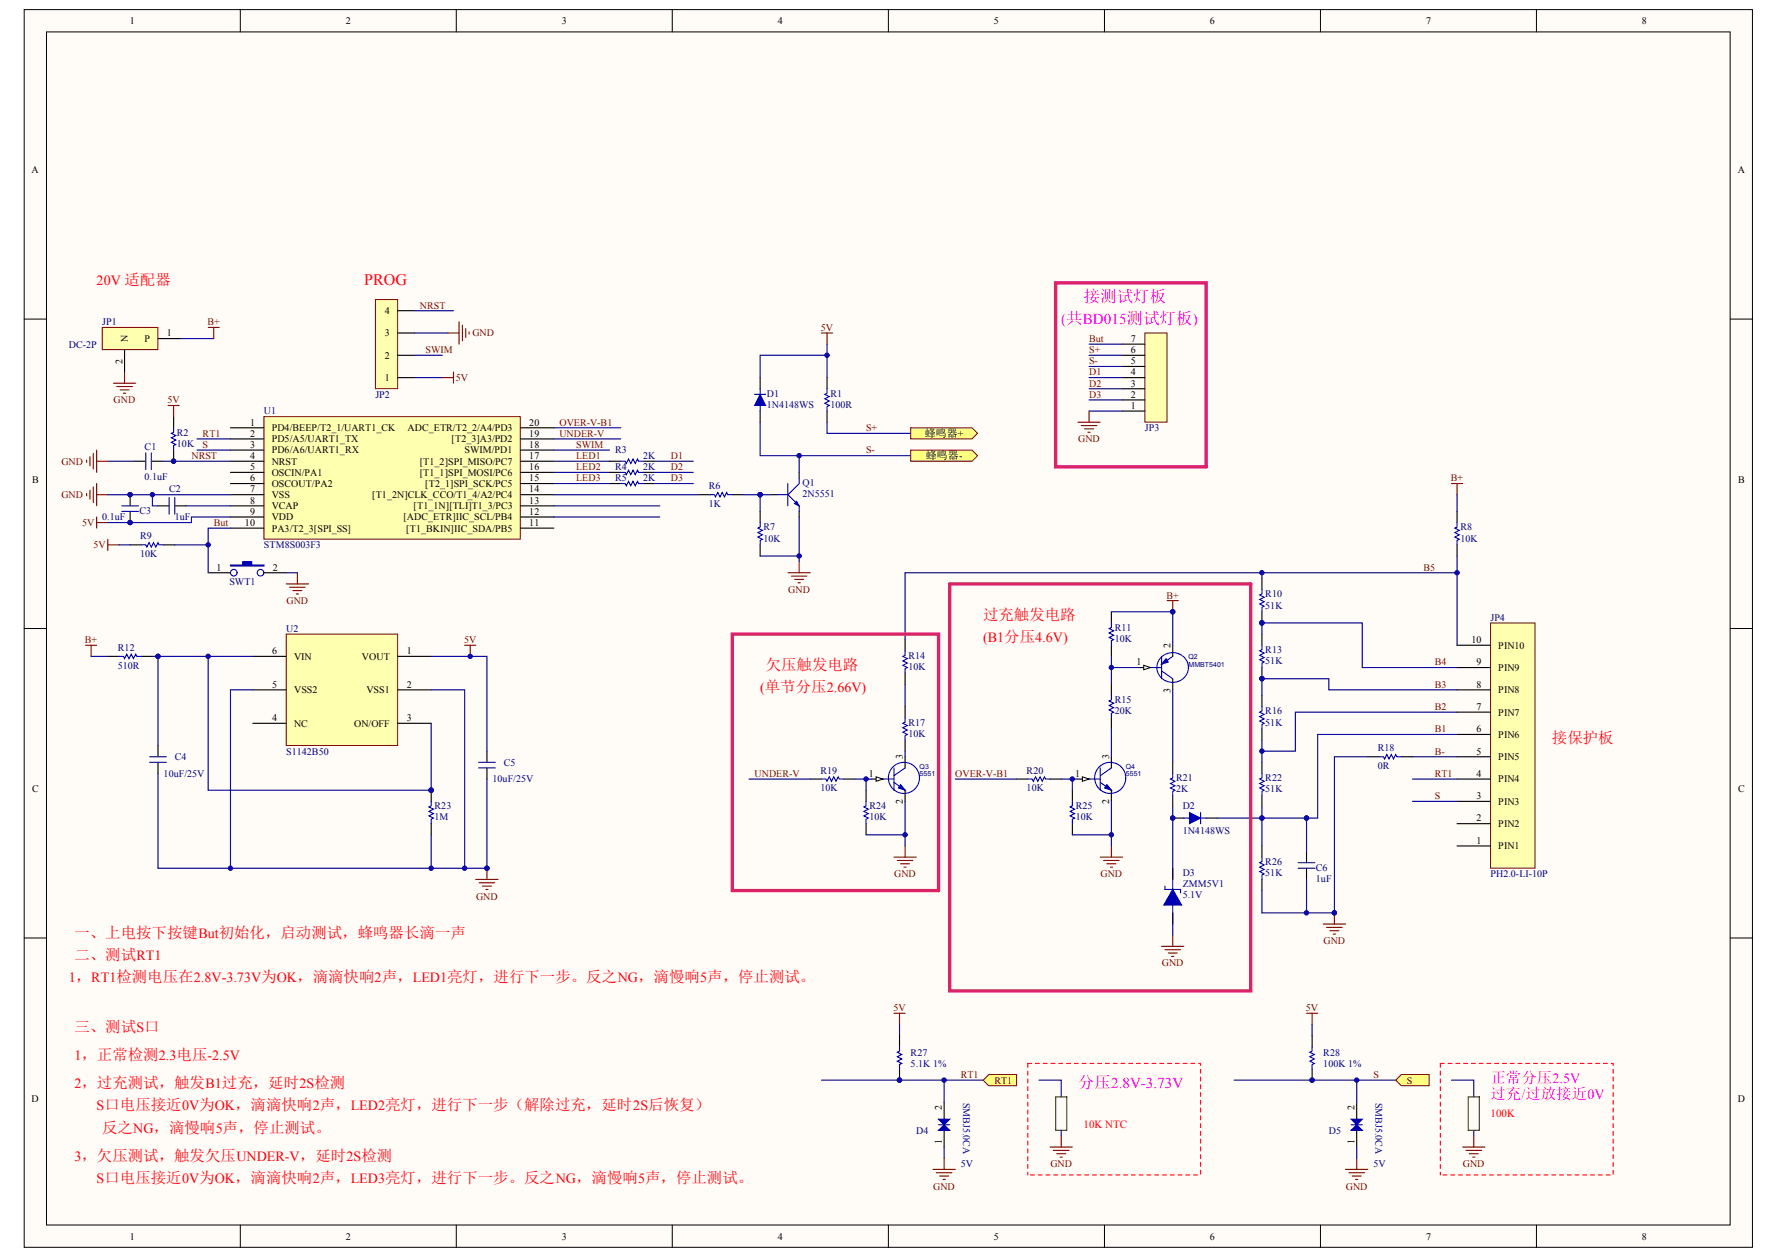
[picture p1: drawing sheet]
<svg xmlns="http://www.w3.org/2000/svg" width="297mm" height="210mm" viewBox="0 0 297 210" stroke-linecap="round" stroke-linejoin="round" font-family="sans-serif">
<g fill="#fffcf8" stroke="#000" stroke-width=".17">
<path d="M4 1.6h288.3v206.4h-288.3z"/>
<path d="M7.8 5.3h280.8v198.9h-280.8z"/>
</g>
<g fill="none" stroke="#000" stroke-width=".17">
<path d="M40.1 1.6v3.7M76.1 1.6v3.7M112.1 1.6v3.7M148.2 1.6v3.7M184.2 1.6v3.7M220.2 1.6v3.7M256.3 1.6v3.7M4 53.2h3.8M288.6 53.2h3.7M4 104.8h3.8M288.6 104.8h3.7M4 156.4h3.8"/>
<path d="M288.6 156.4h3.7M40.1 204.3v3.7M76.1 204.3v3.7M112.1 204.3v3.7M148.2 204.3v3.7M184.2 204.3v3.7M220.2 204.3v3.7M256.3 204.3v3.7"/>
</g>
<path d="M18.9 63.9h3.7M19.5 64.4h2.6M20 65h1.5M20.6 65.6h.4M20.8 62v1.9" fill="none" stroke="#800000" stroke-width=".19"/>
<path d="M30.1 56.4h5.6" fill="none" stroke="#000080" stroke-width=".19"/>
<path d="M44 69.5h42.8v20.4h-42.8z" fill="#ffffb0" stroke="#800000" stroke-width=".17"/>
<g fill="none" stroke="#000" stroke-width=".19">
<path d="M22.4 76.9h1.9M25.2 76.9h1.9M29 69.5v1.8M29 75v1.9M38.4 71.3h5.6M38.4 73.2h5.6M38.4 75h5.6M38.4 76.9h5.6M38.4 78.8h5.6M86.8 71.3h5.6M86.8 73.2h5.6M86.8 75h5.6"/>
<path d="M86.8 76.9h5.6M86.8 78.8h5.6M101.7 76.9h1.8M107.3 76.9h1.8M21.7 82.5v1.8M21.7 85.3v1.8M26.4 84.3h1.8M29.1 84.3h1.9M38.4 80.6h5.6M38.4 82.5h5.6M38.4 84.3h5.6M38.4 86.2h5.6"/>
<path d="M38.4 88.1h5.6M86.8 80.6h5.6M86.8 82.5h5.6M86.8 84.3h5.6M86.8 86.2h5.6M86.8 88.1h5.6"/>
</g>
<path d="M18 76.9h4.4M27.1 76.9h11.3M92.4 76.9h9.3M92.4 75h9.3M92.4 78.8h9.3M109.1 76.9h6.5M18 82.5h20.4M25.4 82.5v1.8h1M31 84.3h7.4M38.4 86.2h-6.5v.9h-13.9" fill="none" stroke="#000080" stroke-width=".19"/>
<g fill="#000080" stroke="#000080" stroke-width=".17">
<circle cx="28.9" cy="76.9" r=".36"/>
<circle cx="25.4" cy="82.5" r=".36"/>
<circle cx="21.7" cy="82.5" r=".36"/>
<circle cx="21.7" cy="87.1" r=".36"/>
</g>
<path d="M29 71.3v.8l-.4 .2 .7 .3-.7 .4 .7 .4-.7 .3 .7 .4-.3 .2v.7M103.5 76.9h.8l.2 .4 .3-.8 .4 .8 .4-.8 .3 .8 .4-.8 .2 .4h.8" fill="none" stroke="#00f" stroke-width=".19"/>
<g fill="none" stroke="#800000" stroke-width=".19">
<path d="M74.7 55.5h1.9M76.6 53.7v3.7M77.1 54.2v2.6M77.7 54.8v1.5M78.2 55.3v.4M14.4 76.7v.4M15 76.2v1.4M15.6 75.6v2.6M16.1 75v3.8M16.1 76.9h1.9M28 67.6h1.9M29 67.6v1.9"/>
<path d="M14.4 82.3v.4M15 81.7v1.5M15.6 81.2v2.6M16.1 80.6v3.7M16.1 86.2v1.9M16.1 82.5h1.9M16.1 87.1h1.9"/>
</g>
<path d="M24.3 75.5v2.8M25.2 75.5v2.8M20.3 84.3h2.8M20.3 85.3h2.8M28.2 82.9v2.8M29.1 82.9v2.8" fill="none" stroke="#11037f" stroke-width=".19"/>
<path d="M62.6 49.9h3.7v14.9h-3.7z" fill="#ffffb0" stroke="#800000" stroke-width=".17"/>
<g fill="none" stroke="#000" stroke-width=".19">
<path d="M66.3 59.2h2.8M66.3 55.5h2.8M66.3 51.8h2.8M66.3 63h2.8M101.7 78.8h1.8M107.3 78.8h1.8M126.8 63v1.8M126.8 68.5v1.9M133.3 78.8v.9M137.9 63v1.8M137.9 68.5v1.9M21.7 90.8h1.9"/>
<path d="M27.3 90.8h1.8M34.7 95.5h3.7M44 95.5h3.7M116.5 82.5h1.9M122.1 82.5h1.9M126.8 85.3v1.8M126.8 90.8v1.9M128.6 82.5h1M133.3 85.3v.9"/>
</g>
<path d="M69.1 51.8h6.5M69.1 55.5h5.6M69.1 59.2h4.7M137.9 59.2h-11.1v3.8M137.9 57.4v5.6M32.9 73.2h5.5M69.1 63h4.7M19.8 90.8h1.9M29.1 90.8h5.6M126.8 92.7h6.5M133.3 86.2v7.4" fill="none" stroke="#000080" stroke-width=".19"/>
<g fill="none" stroke="#800000" stroke-width=".19">
<path d="M34.7 54.6h1.9M35.7 54.6v1.8M137 55.5h1.9M137.9 55.5v1.9M73.8 63h1.8M75.6 62v1.9M18 89.9v1.9M18 90.8h1.8M47.7 97.4h3.8M48.3 97.9h2.6M48.9 98.5h1.4M49.4 99h.4"/>
<path d="M49.6 95.5v1.9M131.4 95.5h3.7M132 96h2.6M132.5 96.6h1.5M133.1 97.2h.4M133.3 93.6v1.9"/>
</g>
<g fill="none" stroke="#00f" stroke-width=".19">
<path d="M103.5 78.8h.8l.2 .3 .3-.7 .4 .7 .4-.7 .3 .7 .4-.7 .2 .4h.8M125.8 65.7h1.9M126.8 64.8v.9M126.8 67.6v.9M133.3 79.7v.9l-1.9 1.9 1.9 1.8v1M137.9 64.8v.8l-.3 .1 .7 .4-.7 .4 .7 .4-.7 .3 .7 .4-.4 .2v.7M23.6 90.8h.7l.2 .4 .4-.7 .3 .7 .4-.7 .4 .7 .4-.7 .1 .3h.8M118.4 82.5h.8l.1 .3 .4-.7 .4 .7 .4-.7 .3 .7 .4-.7 .2 .4h.7M126.8 87.1v.8l-.4 .2 .7 .3-.7 .4 .7 .4-.7 .3 .7 .4-.3 .2v.7M129.6 82.5h1.8M131.4 80.6v3.7"/>
<circle cx="39" cy="95.5" r=".55"/>
<circle cx="43.5" cy="95.5" r=".55"/>
</g>
<g fill="#00f" stroke="#00f" stroke-width=".19">
<path d="M132.5 84l.4-.4 .3 .7z"/>
<path d="M38.4 94.2h2.1v-.6h1.5v.6h2v.2h-5.6z" fill-rule="evenodd"/>
</g>
<path d="M126.8 65.7l.9 1.9h-1.9z" fill="#00f" stroke="#00f" stroke-width=".17"/>
<g fill="#000080" stroke="#000080" stroke-width=".17">
<circle cx="137.9" cy="59.2" r=".36"/>
<circle cx="133.3" cy="92.7" r=".36"/>
<circle cx="34.7" cy="90.8" r=".36"/>
</g>
<path d="M17.1 54.6h9.2v3.7h-9.2z" fill="#ffffb0" stroke="#800000" stroke-width=".17"/>
<path d="M20.8 58.3v3.7M26.4 56.4h3.7" fill="none" stroke="#000" stroke-width=".19"/>
<path d="M126.8 70.4v5.6h25.1M137.9 70.4v1.9h14M126.8 82.5h1.8" fill="none" stroke="#000080" stroke-width=".19"/>
<circle cx="126.8" cy="82.5" r=".36" fill="#000080" stroke="#000080" stroke-width=".17"/>
<path d="M190.9 55.5h3.7v14.9h-3.7z" fill="#ffffb0" stroke="#800000" stroke-width=".17"/>
<path d="M187.2 59.2h3.7M187.2 57.4h3.7M187.2 68.5h3.7M187.2 66.7h3.7M187.2 64.8h3.7M187.2 63h3.7M187.2 61.1h3.7" fill="none" stroke="#000" stroke-width=".19"/>
<path d="M181.6 59.2h5.6M181.6 57.4h5.6M181.6 68.5h5.6M181.6 66.7h5.6M181.6 63h5.6M181.6 61.1h5.6M181.6 64.8h5.6" fill="none" stroke="#000080" stroke-width=".19"/>
<path d="M179.8 70.4h3.7M180.3 71h2.6M180.9 71.5h1.5M181.5 72.1h.3M181.6 68.5v1.9" fill="none" stroke="#800000" stroke-width=".19"/>
<g fill="#ffff80" stroke="#800000" stroke-width=".17">
<path d="M151.9 71.3h10.2l.9 1-.9 .9h-10.2z" fill-rule="evenodd"/>
<path d="M151.9 75h10.2l.9 1-.9 .9h-10.2z" fill-rule="evenodd"/>
</g>
<path d="M32.9 75h5.5M109.1 78.8h6.5M133.3 76v2.8M38.4 88.1h-3.7v7.4M47.7 95.5h1.9M92.4 80.6h9.3M92.4 82.5h24.1M92.4 84.3h17.6M92.4 86.2h17.6M109.1 80.6h6.5M124 82.5h2.8v2.8M210.5 123.4v3.7" fill="none" stroke="#000080" stroke-width=".19"/>
<path d="M101.7 80.6h1.8M107.3 80.6h1.8M210.5 105.7v1.9M210.5 111.3v1.9M210.5 115.9v1.9M210.5 121.5v1.9M210.5 127.1v1.9M210.5 132.7v1.8M210.5 141v1.9M210.5 146.6v1.9" fill="none" stroke="#000" stroke-width=".19"/>
<path d="M103.5 80.6h.8l.2 .4 .3-.8 .4 .8 .4-.8 .3 .8 .4-.8 .2 .4h.8M210.5 107.6v.7l-.4 .2 .7 .4-.7 .3 .7 .4-.7 .4 .7 .4-.3 .2v.7M210.5 117.8v.7l-.4 .2 .7 .4-.7 .4 .7 .3-.7 .4 .7 .4-.3 .2v.7M210.5 129v.7l-.4 .2 .7 .4-.7 .3 .7 .4-.7 .4 .7 .3-.3 .2v.8M210.5 142.9v.7l-.4 .2 .7 .4-.7 .4 .7 .3-.7 .4 .7 .4-.3 .2v.7" fill="none" stroke="#00f" stroke-width=".19"/>
<g fill="#000080" stroke="#000080" stroke-width=".17">
<circle cx="133.3" cy="76" r=".36"/>
<circle cx="126.8" cy="82.5" r=".36"/>
<circle cx="222.5" cy="152.2" r=".36"/>
<circle cx="210.5" cy="113.1" r=".36"/>
</g>
<path d="M176.1 47.2h25.1v30.6h-25.1z" fill="none" stroke="#da2467" stroke-width=".56"/>
<path d="M242.1 80.6h1.8M243 80.6v1.9M220.7 154.1h3.7M221.3 154.6h2.6M221.8 155.2h1.5M222.4 155.7h.3M222.6 152.2v1.9" fill="none" stroke="#800000" stroke-width=".19"/>
<path d="M47.7 105.7h18.6v18.6h-18.6z" fill="#ffffb0" stroke="#800000" stroke-width=".17"/>
<g fill="none" stroke="#000" stroke-width=".19">
<path d="M210.5 96.4v1.9M18 109.4h1.8M23.6 109.4h1.8M42.2 109.4h5.5M42.2 115h5.5M66.3 109.4h5.6M66.3 115h5.6M210.5 102v1.9M26.4 124.3v1.9M26.4 127.1v1.9M42.2 120.6h5.5M66.3 120.6h5.6"/>
<path d="M71.9 131.7v1.9M71.9 137.3v1.9M81.2 125.2v1.9M81.2 128v1.9"/>
</g>
<path d="M14.3 107.6h1.8M15.2 107.6v1.8M77.5 107.6h1.9M78.4 107.6v1.8M79.4 146.6h3.7M79.9 147.2h2.6M80.5 147.7h1.5M81 148.3h.4M81.2 144.8v1.8" fill="none" stroke="#800000" stroke-width=".19"/>
<g fill="#000080" stroke="#000080" stroke-width=".17">
<circle cx="81.2" cy="144.8" r=".36"/>
<circle cx="71.9" cy="131.7" r=".36"/>
<circle cx="71.9" cy="144.8" r=".36"/>
<circle cx="38.4" cy="144.8" r=".36"/>
<circle cx="78.4" cy="109.4" r=".36"/>
<circle cx="210.5" cy="103.8" r=".36"/>
</g>
<path d="M210.5 98.3v.7l-.4 .2 .7 .4-.7 .4 .7 .3-.7 .4 .7 .4-.3 .2v.7M19.8 109.4h.8l.2 .4 .3-.7 .4 .7 .4-.7 .4 .7 .3-.7 .2 .3h.8M71.9 133.6v.7l-.4 .2 .8 .4-.8 .4 .8 .4-.8 .3 .8 .4-.4 .2v.7" fill="none" stroke="#00f" stroke-width=".19"/>
<path d="M42.2 115h-3.8v29.8M71.9 139.2v5.6" fill="none" stroke="#000080" stroke-width=".19"/>
<path d="M25 126.2h2.7M25 127.1h2.7M79.8 127.1h2.8M79.8 128h2.8" fill="none" stroke="#11037f" stroke-width=".19"/>
<path d="M248.6 103.9h7.4v40.8h-7.4z" fill="#ffffb0" stroke="#800000" stroke-width=".17"/>
<g fill="none" stroke="#000" stroke-width=".19">
<path d="M243 118.7h5.6M243 115h5.6M243 111.3h5.6M243 107.6h5.6M228.1 126.2h1.9M233.7 126.2h1.9M243 137.3h5.6M243 133.6h5.6M243 129.9h5.6M243 126.2h5.6M243 122.4h5.6M217.9 142v1.8"/>
<path d="M217.9 144.8v1.8M243 141h5.6"/>
</g>
<path d="M25.4 109.4h1M71.9 115h5.6v29.8M243 118.7h-27v6.5h-5.5M210.5 134.5v6.5M235.6 126.2h7.4M218.8 170.8v1.8M205.8 180.1h27" fill="none" stroke="#000080" stroke-width=".19"/>
<g fill="#000080" stroke="#000080" stroke-width=".17">
<circle cx="210.5" cy="125.2" r=".36"/>
<circle cx="77.5" cy="144.8" r=".36"/>
<circle cx="26.3" cy="109.4" r=".36"/>
</g>
<path d="M216.5 144.8h2.8M216.5 143.8h2.8" fill="none" stroke="#11037f" stroke-width=".19"/>
<path d="M230 126.2h.7l.2 .3 .4-.7 .4 .7 .3-.7 .4 .7 .4-.7 .2 .4h.7" fill="none" stroke="#00f" stroke-width=".19"/>
<path d="M217.9 168.9h1.9M218.8 168.9v1.9M243.9 191.2h3.8M244.5 191.8h2.6M245.1 192.4h1.4M245.6 192.9h.4M245.8 189.4v1.8" fill="none" stroke="#800000" stroke-width=".19"/>
<path d="M240.2 177.3h28.8v18.6h-28.8M240.2 177.3v18.6" fill="none" stroke="#f00" stroke-width=".19" stroke-dasharray=".6 .6"/>
<path d="M232.8 180.1l.9-.9h4.7v1.8h-4.7z" fill-rule="evenodd" fill="#ffff80" stroke="#800000" stroke-width=".17"/>
<path d="M244.9 182.9h1.8v5.6h-1.8z" fill="none" stroke="#008000" stroke-width=".19"/>
<path d="M150 170.8v1.8M137 180.1h27M226.3 180.1v3.7M226.3 191.2v1.9M242.1 180.1h3.7v2.8M245.8 188.5v.9" fill="none" stroke="#000080" stroke-width=".19"/>
<path d="M218.8 172.6v1.9M218.8 178.2v1.9M226.3 183.8v2.8M226.3 188.5v2.7" fill="none" stroke="#000" stroke-width=".19"/>
<g fill="#000080" stroke="#000080" stroke-width=".17">
<circle cx="218.8" cy="180.1" r=".36"/>
<circle cx="226.3" cy="180.1" r=".36"/>
</g>
<path d="M218.8 174.5v.8l-.3 .1 .7 .4-.7 .4 .7 .4-.7 .3 .7 .4-.4 .2v.7M225.3 187.5h1.9" fill="none" stroke="#00f" stroke-width=".19"/>
<g fill="#00f" stroke="#00f" stroke-width=".19">
<path d="M225.3 186.6h1.9l-.9 .9z"/>
<path d="M225.3 188.5l1-1 .9 1z"/>
</g>
<path d="M149.1 168.9h1.9M150 168.9v1.9M175.1 191.2h3.8M175.7 191.8h2.6M176.2 192.4h1.5M176.8 192.9h.4M177 189.4v1.8M224.4 195h3.7M225 195.5h2.6M225.5 196.1h1.5M226.1 196.6h.4M226.3 193.1v1.9" fill="none" stroke="#800000" stroke-width=".19"/>
<path d="M171.4 177.3h28.8v18.6h-28.8M171.4 177.3v18.6" fill="none" stroke="#f00" stroke-width=".19" stroke-dasharray=".6 .6"/>
<path d="M164 180.1l.9-.9h4.7v1.8h-4.7z" fill-rule="evenodd" fill="#ffff80" stroke="#800000" stroke-width=".17"/>
<path d="M176.1 182.9h1.8v5.6h-1.8z" fill="none" stroke="#008000" stroke-width=".19"/>
<path d="M195.6 134.5v10.3M157.5 180.1v3.7M157.5 191.2v1.9M173.3 180.1h3.7v2.8M177 188.5v.9" fill="none" stroke="#000080" stroke-width=".19"/>
<g fill="none" stroke="#000" stroke-width=".19">
<path d="M185.4 114.1v1.8M185.4 119.7v1.8M190 111.3h1.9M195.6 127.1v1.9M195.6 132.7v1.8M195.6 136.4h1.8M201.2 136.4h1.8M195.6 144.8v1.8M195.6 152.2v1.9M150 172.6v1.9M150 178.2v1.9M157.5 183.8v2.8"/>
<path d="M157.5 188.5v2.7"/>
</g>
<g fill="#000080" stroke="#000080" stroke-width=".17">
<circle cx="150" cy="180.1" r=".36"/>
<circle cx="157.5" cy="180.1" r=".36"/>
<circle cx="195.6" cy="136.4" r=".36"/>
</g>
<g fill="none" stroke="#00f" stroke-width=".19">
<path d="M185.4 115.9v.8l-.4 .2 .7 .3-.7 .4 .7 .4-.7 .4 .7 .3-.3 .2v.8M191.9 111.3h1.8M193.7 109.4v3.8M193.7 111.9l1.9 1.3M195.6 109.4l-1.9 1.3M195.6 129v.7l-.4 .2 .8 .4-.8 .3 .8 .4-.8 .4 .8 .3-.4 .2v.8M197.4 136.4h1M200.2 135.5v1.8M200.2 136.4h1M194.3 147.7v.6h2.6v.6M195.6 144.8v9.3M150 174.5v.8l-.3 .1 .7 .4-.7 .4 .7 .4-.7 .3 .7 .4-.4 .2v.7"/>
<path d="M156.5 187.5h1.9"/>
</g>
<g fill="#00f" stroke="#00f" stroke-width=".19">
<path d="M156.5 186.6h1.9l-.9 .9z"/>
<path d="M156.5 188.5l1-1 .9 1z"/>
<path d="M195.6 148.3l1.5 2.6h-3z"/>
<path d="M194.5 109.8l.3 .6-1.1 .3z"/>
</g>
<path d="M155.6 195h3.7M156.2 195.5h2.6M156.7 196.1h1.5M157.3 196.6h.3M157.5 193.1v1.9" fill="none" stroke="#800000" stroke-width=".19"/>
<path d="M198.4 135.5l1.8 .9-1.8 .9z" fill="#00f" stroke="#00f" stroke-width=".17"/>
<path d="M190.8 110.9l1.1 .4-1.1 .4z" fill="#fffcf8" stroke="#000" stroke-width=".17"/>
<path d="M185.4 102v1.9M185.4 107.6v1.8M195.6 107.6v1.8M195.6 113.2v1.8M179.8 129.9h1.8" fill="none" stroke="#000" stroke-width=".19"/>
<g fill="none" stroke="#00f" stroke-width=".19">
<path d="M185.4 103.9v.7l-.4 .2 .7 .4-.7 .3 .7 .4-.7 .4 .7 .3-.3 .2v.8M197.1 109.3a2.54 2.54 0 0 0-3.6 .4 2.54 2.54 0 0 0 .5 3.6 2.54 2.54 0 0 0 3.6-.4 2.54 2.54 0 0 0-.3-3.5M181.6 129.9h1.9M183.5 130.4l1.9 1.3M183.5 128v3.7M185.4 128l-1.9 1.3"/>
<circle cx="185.2" cy="129.7" r="2.59"/>
</g>
<path d="M184.6 130.8l.8 .9-1.2-.3z" fill="#00f" stroke="#00f" stroke-width=".19"/>
<path d="M180.5 129.5l1.1 .4-1.1 .4z" fill="#fffcf8" stroke="#000" stroke-width=".17"/>
<g fill="none" stroke="#000" stroke-width=".19">
<path d="M243 85.3v1.8M243 90.8v1.9M151 106.6v1.9M151 112.2v1.9M151 117.8v1.9M145.4 129.9h1.8M151 123.4v1.8M169.6 129.9h1.8M175.1 129.9h1.9M178.9 131.7v1.9M178.9 137.3v1.9M185.4 126.2v1.8"/>
<path d="M185.4 131.7v1.9"/>
</g>
<g fill="none" stroke="#000080" stroke-width=".19">
<path d="M210.5 95.5v.9M243 82.5v2.8M243 92.7v14.9M34.7 109.4v22.3h37.2v-11.1M42.2 109.4h-15.8v14.9M185.4 102h10.2v5.6M185.4 109.4v4.7M185.4 111.3h4.6M195.6 115v12.1M210.5 105.7v-1.8h16.7v7.4h15.8M243 115h-21.4v-1.8h-11.1v2.7M26.4 129v15.8h54.8v-14.9"/>
<path d="M159.3 129.9h10.3M177 129.9h2.8M178.9 129.9v1.8M178.9 139.2h6.5M185.4 121.5v4.7M185.4 133.6v7.4M203 136.4h14.9v5.6M243 122.4h-23.2v14h-1.9M195.6 154.1v1.8M210.5 148.5v3.7M217.9 146.6v5.6"/>
</g>
<path d="M194.7 100.1h1.8M195.6 100.1v1.9M183.5 142.9h3.7M184.1 143.5h2.6M184.6 144h1.5M185.2 144.6h.3M185.4 141v1.9M193.7 157.8h3.7M194.3 158.3h2.6M194.8 158.9h1.5M195.4 159.4h.4M195.6 155.9v1.9" fill="none" stroke="#800000" stroke-width=".19"/>
<g fill="none" stroke="#00f" stroke-width=".19">
<path d="M243 87.1v.8l-.4 .2 .8 .3-.8 .4 .8 .4-.8 .3 .8 .4-.4 .2v.7M151 108.5v.7l-.4 .2 .7 .4-.7 .4 .7 .4-.7 .3 .7 .4-.3 .2v.7M151 119.7v.7l-.4 .2 .7 .4-.7 .3 .7 .4-.7 .4 .7 .3-.3 .2v.8M147.2 129.9h1.9M149.1 130.4l1.9 1.3M149.1 128v3.7M151 128l-1.9 1.3M171.4 129.9h.8l.1 .4 .4-.8 .4 .8 .4-.8 .3 .8 .4-.8 .2 .4h.7M178.9 133.6v.7l-.4 .2 .7 .4-.7 .4 .7 .4-.7 .3 .7 .4-.3 .2v.7"/>
<circle cx="150.8" cy="129.7" r="2.59"/>
</g>
<g fill="#000080" stroke="#000080" stroke-width=".17">
<circle cx="178.8" cy="129.9" r=".36"/>
<circle cx="185.4" cy="139.2" r=".36"/>
<circle cx="195.6" cy="102" r=".36"/>
<circle cx="185.4" cy="111.3" r=".36"/>
<circle cx="217.9" cy="152.2" r=".36"/>
<circle cx="210.5" cy="136.4" r=".36"/>
<circle cx="217.9" cy="136.4" r=".36"/>
<circle cx="210.5" cy="95.5" r=".36"/>
<circle cx="26.3" cy="109.4" r=".36"/>
<circle cx="71.9" cy="131.7" r=".36"/>
<circle cx="34.7" cy="109.4" r=".36"/>
<circle cx="81.2" cy="144.8" r=".36"/>
<circle cx="210.5" cy="113.1" r=".36"/>
<circle cx="210.5" cy="103.8" r=".36"/>
</g>
<path d="M158.4 97.4h50.2v67.8h-50.2z" fill="none" stroke="#da2467" stroke-width=".56"/>
<path d="M150.2 130.8l.8 .9-1.2-.3z" fill="#00f" stroke="#00f" stroke-width=".19"/>
<path d="M146.1 129.5l1.1 .4-1.1 .4z" fill="#fffcf8" stroke="#000" stroke-width=".17"/>
<path d="M135.1 129.9h1.9M140.7 129.9h1.9M144.4 131.7v1.9M144.4 137.3v1.9M151 126.2v1.8M151 131.7v1.9" fill="none" stroke="#000" stroke-width=".19"/>
<path d="M149.1 142.9h3.7M149.7 143.5h2.6M150.2 144h1.5M150.8 144.6h.3M151 141v1.9" fill="none" stroke="#800000" stroke-width=".19"/>
<g fill="none" stroke="#000080" stroke-width=".19">
<path d="M92.4 71.3h11.1M92.4 73.2h11.1M243 95.5h-92v11.1M15.2 109.4h2.8M71.9 109.4h9.3v15.8M151 114.1v3.7M124.9 129.9h10.2M142.6 129.9h2.8M144.4 129.9v1.8M144.4 139.2h6.6M151 125.2v1M151 133.6v7.4"/>
<path d="M228.1 126.2h-5.5v26h-12.1M235.6 129.9h7.4M235.6 133.6h7.4"/>
</g>
<path d="M137 129.9h.8l.1 .4 .4-.8 .4 .8 .4-.8 .3 .8 .4-.8 .2 .4h.7M144.4 133.6v.7l-.3 .2 .7 .4-.7 .4 .7 .4-.7 .3 .7 .4-.4 .2v.7" fill="none" stroke="#00f" stroke-width=".19"/>
<g fill="#000080" stroke="#000080" stroke-width=".17">
<circle cx="144.4" cy="129.9" r=".36"/>
<circle cx="150.9" cy="139.2" r=".36"/>
<circle cx="243" cy="95.5" r=".36"/>
<circle cx="222.5" cy="152.2" r=".36"/>
</g>
<path d="M122.1 105.7h34.4v42.8h-34.4z" fill="none" stroke="#da2467" stroke-width=".56"/>
<g font-size="2.8" fill="#f0f">
<text x="180.7" y="50.3">接测试灯板</text>
<text x="179.8" y="181.4">分压2.8V-3.73V</text>
</g>
<text font-size="2.7" fill="#f00" x="60.8" y="47.5">PROG</text>
<g font-size="2.6" fill="#f00">
<text x="164" y="103.4">过充触发电路</text>
<text x="127.7" y="111.7">欠压触发电路</text>
<text x="258.8" y="123.8">接保护板</text>
<text x="12.4" y="156.3">一、上电按下按键But初始化，启动测试，蜂鸣器长滴一声</text>
<text x="12.4" y="160.1">二、测试RT1</text>
<text x="12.4" y="172.1">三、测试S口</text>
<text x="17" y="188.9">反之NG，滴慢响5声，停止测试。</text>
</g>
<g font-size="2.6" fill="#f0f">
<text x="248.6" y="180.5">正常分压2.5V</text>
<text x="248.6" y="183.3">过充/过放接近0V</text>
</g>
<text font-size="2.5" fill="#f0f" x="177" y="54">(共BD015测试灯板)</text>
<g font-size="2.3" fill="#f00">
<text x="16.1" y="47.6">20V 适配器</text>
<text x="164" y="107.1">(B1分压4.6V)</text>
<text x="126.8" y="115.4">(单节分压2.66V)</text>
<text x="11.5" y="163.8">1，RT1检测电压在2.8V-3.73V为OK，滴滴快响2声，LED1亮灯，进行下一步。反之NG，滴慢响5声，停止测试。</text>
<text x="12.4" y="176.8">1，正常检测2.3电压-2.5V</text>
<text x="12.4" y="181.4">2，过充测试，触发B1过充，延时2S检测</text>
<text x="16.1" y="185.1">S口电压接近0V为OK，滴滴快响2声，LED2亮灯，进行下一步（解除过充，延时2S后恢复）</text>
<text x="12.4" y="193.5">3，欠压测试，触发欠压UNDER-V，延时2S检测</text>
<text x="16.1" y="197.2">S口电压接近0V为OK，滴滴快响2声，LED3亮灯，进行下一步。反之NG，滴慢响5声，停止测试。</text>
</g>
<g font-size="1.8">
<text x="154.2" y="72.8">蜂鸣器+</text>
<text x="154.4" y="76.5">蜂鸣器-</text>
</g>
<g font-size="1.8" fill="#f00">
<text x="180.7" y="188.1">10K NTC</text>
<text x="248.6" y="186.2">100K</text>
</g>
<g font-size="1.7">
<text x="21.6" y="4">1</text>
<text x="57.7" y="4">2</text>
<text x="93.7" y="4">3</text>
<text x="129.7" y="4">4</text>
<text x="165.8" y="4">5</text>
<text x="201.8" y="4">6</text>
<text x="237.8" y="4">7</text>
<text x="273.8" y="4">8</text>
<text x="5.3" y="28.9">A</text>
<text x="289.8" y="28.9">A</text>
<text x="64.2" y="52.4">4</text>
<text x="21.3" y="57" transform="rotate(-90 21.3 57)">N</text>
<text x="24.1" y="57">P</text>
<text x="27.8" y="56.1">1</text>
<text x="64.2" y="59.8">2</text>
<text x="64.2" y="56.1">3</text>
<text x="188.6" y="58.9">6</text>
<text x="188.6" y="57">7</text>
<text x="20.4" y="60.6" transform="rotate(-90 20.4 60.6)">2</text>
<text x="64.2" y="63.5">1</text>
<text x="188.6" y="64.5">3</text>
<text x="188.6" y="62.6">4</text>
<text x="188.6" y="60.7">5</text>
<text x="41.7" y="71">1</text>
<text x="45.3" y="71.9">PD4/BEEP/T2_1/UART1_CK</text>
<text x="68" y="71.9">ADC_ETR/T2_2/A4/PD3</text>
<text x="88.3" y="71">20</text>
<text x="188.6" y="68.2">1</text>
<text x="188.6" y="66.3">2</text>
<text x="41.7" y="72.8">2</text>
<text x="41.7" y="74.7">3</text>
<text x="41.7" y="76.5">4</text>
<text x="45.3" y="73.7">PD5/A5/UART1_TX</text>
<text x="45.3" y="75.6">PD6/A6/UART1_RX</text>
<text x="45.3" y="77.5">NRST</text>
<text x="70" y="77.5">[T1_2]SPI_MISO/PC7</text>
<text x="75.3" y="73.7">[T2_3]A3/PD2</text>
<text x="77.5" y="75.6">SWIM/PD1</text>
<text x="88.3" y="76.5">17</text>
<text x="88.3" y="74.7">18</text>
<text x="88.3" y="72.8">19</text>
<text x="5.3" y="80.5">B</text>
<text x="41.7" y="78.4">5</text>
<text x="41.7" y="80.3">6</text>
<text x="41.7" y="82.1">7</text>
<text x="41.7" y="84">8</text>
<text x="45.3" y="79.3">OSCIN/PA1</text>
<text x="45.3" y="81.2">OSCOUT/PA2</text>
<text x="45.3" y="83">VSS</text>
<text x="62.1" y="83">[T1_2N]CLK_CCO/T1_4/A2/PC4</text>
<text x="70" y="79.3">[T1_1]SPI_MOSI/PC6</text>
<text x="70.9" y="81.2">[T2_1]SPI_SCK/PC5</text>
<text x="88.3" y="84">13</text>
<text x="88.3" y="82.1">14</text>
<text x="88.3" y="80.3">15</text>
<text x="88.3" y="78.4">16</text>
<text x="289.9" y="80.5">B</text>
<text x="40.9" y="87.7">10</text>
<text x="41.7" y="85.8">9</text>
<text x="45.3" y="84.9">VCAP</text>
<text x="45.3" y="86.8">VDD</text>
<text x="45.3" y="88.6">PA3/T2_3[SPI_SS]</text>
<text x="67.3" y="86.8">[ADC_ETR]IIC_SCL/PB4</text>
<text x="67.8" y="88.6">[T1_BKIN]IIC_SDA/PB5</text>
<text x="69" y="84.9">[T1_1N][TLI]T1_3/PC3</text>
<text x="88.3" y="87.7">11</text>
<text x="88.3" y="85.8">12</text>
<text x="36.1" y="95.1">1</text>
<text x="45.5" y="95.1">2</text>
<text x="195.2" y="108" transform="rotate(-90 195.2 108)">2</text>
<text x="245.4" y="107.2">10</text>
<text x="45.4" y="109.1">6</text>
<text x="49" y="110">VIN</text>
<text x="60.4" y="110">VOUT</text>
<text x="67.8" y="109.1">1</text>
<text x="189.5" y="110.9">1</text>
<text x="246.3" y="110.9">9</text>
<text x="249.9" y="111.9">PIN9</text>
<text x="249.9" y="108.1">PIN10</text>
<text x="45.4" y="114.7">5</text>
<text x="49" y="115.6">VSS2</text>
<text x="61.1" y="115.6">VSS1</text>
<text x="67.8" y="114.7">2</text>
<text x="195.2" y="115.5" transform="rotate(-90 195.2 115.5)">3</text>
<text x="246.3" y="118.4">7</text>
<text x="246.3" y="114.7">8</text>
<text x="249.9" y="119.3">PIN7</text>
<text x="249.9" y="115.6">PIN8</text>
<text x="45.4" y="120.2">4</text>
<text x="49" y="121.2">NC</text>
<text x="59.1" y="121.2">ON/OFF</text>
<text x="67.8" y="120.2">3</text>
<text x="246.3" y="125.8">5</text>
<text x="246.3" y="122.1">6</text>
<text x="249.9" y="123">PIN6</text>
<text x="144.9" y="129.5">1</text>
<text x="150.6" y="126.5" transform="rotate(-90 150.6 126.5)">3</text>
<text x="179.3" y="129.5">1</text>
<text x="185" y="126.5" transform="rotate(-90 185 126.5)">3</text>
<text x="246.3" y="129.5">4</text>
<text x="249.9" y="130.4">PIN4</text>
<text x="249.9" y="126.7">PIN5</text>
<text x="5.3" y="132.1">C</text>
<text x="150.6" y="134.1" transform="rotate(-90 150.6 134.1)">2</text>
<text x="185" y="134.1" transform="rotate(-90 185 134.1)">2</text>
<text x="246.3" y="137">2</text>
<text x="246.3" y="133.2">3</text>
<text x="249.9" y="137.9">PIN2</text>
<text x="249.9" y="134.2">PIN3</text>
<text x="289.9" y="132.1">C</text>
<text x="246.3" y="140.7">1</text>
<text x="249.9" y="141.6">PIN1</text>
<text x="5.3" y="183.7">D</text>
<text x="157.1" y="185.1" transform="rotate(-90 157.1 185.1)">2</text>
<text x="225.9" y="185.1" transform="rotate(-90 225.9 185.1)">2</text>
<text x="289.8" y="183.7">D</text>
<text x="157.1" y="190.8" transform="rotate(-90 157.1 190.8)">1</text>
<text x="225.9" y="190.8" transform="rotate(-90 225.9 190.8)">1</text>
<text x="21.6" y="206.7">1</text>
<text x="57.7" y="206.7">2</text>
<text x="93.7" y="206.7">3</text>
<text x="129.7" y="206.7">4</text>
<text x="165.8" y="206.7">5</text>
<text x="201.8" y="206.7">6</text>
<text x="237.8" y="206.7">7</text>
<text x="273.8" y="206.7">8</text>
</g>
<g font-size="1.7" fill="#800000">
<text x="70" y="51.4">NRST</text>
<text x="34.6" y="54.2">B+</text>
<text x="71" y="58.9">SWIM</text>
<text x="78.8" y="56.1">GND</text>
<text x="136.9" y="55.2">5V</text>
<text x="181.6" y="58.9">S+</text>
<text x="181.6" y="57">But</text>
<text x="76" y="63.5">5V</text>
<text x="181.6" y="62.6">D1</text>
<text x="181.6" y="64.5">D2</text>
<text x="181.6" y="60.7">S-</text>
<text x="18.9" y="67.2">GND</text>
<text x="27.9" y="67.2">5V</text>
<text x="93.3" y="71">OVER-V-B1</text>
<text x="144.4" y="71.9">S+</text>
<text x="181.6" y="66.3">D3</text>
<text x="10.2" y="77.5">GND</text>
<text x="31.9" y="76.5">NRST</text>
<text x="33.8" y="74.7">S</text>
<text x="33.8" y="72.8">RT1</text>
<text x="93.3" y="72.8">UNDER-V</text>
<text x="96.1" y="74.7">SWIM</text>
<text x="96.1" y="76.5">LED1</text>
<text x="111.9" y="76.5">D1</text>
<text x="144.4" y="75.6">S-</text>
<text x="179.8" y="73.7">GND</text>
<text x="10.2" y="83">GND</text>
<text x="96.1" y="78.4">LED2</text>
<text x="96.1" y="80.3">LED3</text>
<text x="111.9" y="78.4">D2</text>
<text x="111.9" y="80.3">D3</text>
<text x="242" y="80.3">B+</text>
<text x="13.7" y="87.7">5V</text>
<text x="35.7" y="87.7">But</text>
<text x="15.6" y="91.4">5V</text>
<text x="237.4" y="95.1">B5</text>
<text x="47.8" y="100.7">GND</text>
<text x="131.5" y="98.9">GND</text>
<text x="194.5" y="99.8">B+</text>
<text x="14.2" y="107.2">B+</text>
<text x="77.4" y="107.2">5V</text>
<text x="239.3" y="110.9">B4</text>
<text x="239.3" y="118.4">B2</text>
<text x="239.3" y="114.7">B3</text>
<text x="239.3" y="122.1">B1</text>
<text x="239.3" y="125.8">B-</text>
<text x="125.9" y="129.5">UNDER-V</text>
<text x="159.3" y="129.5">OVER-V-B1</text>
<text x="239.3" y="129.5">RT1</text>
<text x="239.3" y="133.2">S</text>
<text x="79.4" y="150">GND</text>
<text x="149.1" y="146.3">GND</text>
<text x="183.5" y="146.3">GND</text>
<text x="193.8" y="161.1">GND</text>
<text x="220.7" y="157.4">GND</text>
<text x="149" y="168.6">5V</text>
<text x="217.8" y="168.6">5V</text>
<text x="160.2" y="179.7">RT1</text>
<text x="229.1" y="179.7">S</text>
<text x="165.8" y="180.6">RT1</text>
<text x="234.6" y="180.6">S</text>
<text x="175.2" y="194.6">GND</text>
<text x="244" y="194.6">GND</text>
<text x="155.6" y="198.3">GND</text>
<text x="224.5" y="198.3">GND</text>
</g>
<g font-size="1.7" fill="#000080">
<text x="11.5" y="58">DC-2P</text>
<text x="17" y="54.2">JP1</text>
<text x="44" y="69.1">U1</text>
<text x="62.6" y="66.3">JP2</text>
<text x="127.9" y="66.1">D1</text>
<text x="127.9" y="68">1N4148WS</text>
<text x="138.5" y="66.1">R1</text>
<text x="138.5" y="68">100R</text>
<text x="190.9" y="71.9">JP3</text>
<text x="24.1" y="75">C1</text>
<text x="29.5" y="72.6">R2</text>
<text x="29.5" y="74.5">10K</text>
<text x="102.6" y="75.6">R3</text>
<text x="107.2" y="76.5">2K</text>
<text x="24.1" y="80">0.1uF</text>
<text x="28.2" y="82.1">C2</text>
<text x="102.6" y="78.4">R4</text>
<text x="102.6" y="80.3">R5</text>
<text x="107.2" y="78.4">2K</text>
<text x="107.2" y="80.3">2K</text>
<text x="118.2" y="81.6">R6</text>
<text x="133.8" y="81">Q1</text>
<text x="133.8" y="82.8">2N5551</text>
<text x="17" y="86.8">0.1uF</text>
<text x="23.3" y="85.7">C3</text>
<text x="23.4" y="89.9">R9</text>
<text x="29.2" y="86.8">1uF</text>
<text x="118.2" y="84.5">1K</text>
<text x="127.3" y="88.4">R7</text>
<text x="243.6" y="88.4">R8</text>
<text x="23.4" y="92.9">10K</text>
<text x="44" y="91.4">STM8S003F3</text>
<text x="127.3" y="90.3">10K</text>
<text x="243.6" y="90.3">10K</text>
<text x="38.3" y="97.5">SWT1</text>
<text x="211" y="99.6">R10</text>
<text x="211" y="101.5">51K</text>
<text x="47.7" y="105.4">U2</text>
<text x="185.9" y="105.2">R11</text>
<text x="185.9" y="107">10K</text>
<text x="248.6" y="103.5">JP4</text>
<text x="19.7" y="108.5">R12</text>
<text x="19.7" y="111.5">510R</text>
<text x="151.5" y="109.8">R14</text>
<text x="151.5" y="111.7">10K</text>
<text x="211" y="108.9">R13</text>
<text x="211" y="110.7">51K</text>
<text x="185.9" y="117.2">R15</text>
<text x="185.9" y="119.1">20K</text>
<text x="211" y="119.1">R16</text>
<text x="47.7" y="125.8">S1142B50</text>
<text x="151.5" y="121">R17</text>
<text x="151.5" y="122.8">10K</text>
<text x="211" y="121">51K</text>
<text x="229.8" y="125.3">R18</text>
<text x="27.3" y="129.5">10uF/25V</text>
<text x="29.2" y="126.7">C4</text>
<text x="82.2" y="130.4">10uF/25V</text>
<text x="84" y="127.7">C5</text>
<text x="136.8" y="129">R19</text>
<text x="136.8" y="131.9">10K</text>
<text x="171.2" y="129">R20</text>
<text x="171.2" y="131.9">10K</text>
<text x="196.2" y="130.3">R21</text>
<text x="211" y="130.3">R22</text>
<text x="229.8" y="128.2">0R</text>
<text x="72.5" y="134.9">R23</text>
<text x="72.5" y="136.8">1M</text>
<text x="145" y="134.9">R24</text>
<text x="145" y="136.8">10K</text>
<text x="179.4" y="134.9">R25</text>
<text x="179.4" y="136.8">10K</text>
<text x="196.2" y="132.1">2K</text>
<text x="197.3" y="134.9">D2</text>
<text x="211" y="132.1">51K</text>
<text x="197.3" y="139">1N4148WS</text>
<text x="197.3" y="149.8">5.1V</text>
<text x="197.3" y="146.1">D3</text>
<text x="197.3" y="147.9">ZMM5V1</text>
<text x="211" y="144.2">R26</text>
<text x="211" y="146.1">51K</text>
<text x="219.5" y="145.1">C6</text>
<text x="219.5" y="147">1uF</text>
<text x="248.6" y="146.3">PH2.0-LI-10P</text>
<text x="151.9" y="176">R27</text>
<text x="151.9" y="177.9">5.1K 1%</text>
<text x="220.7" y="176">R28</text>
<text x="220.7" y="177.9">100K 1%</text>
<text x="160.6" y="183.8" transform="rotate(90 160.6 183.8)">SMBJ5.0CA</text>
<text x="229.4" y="183.8" transform="rotate(90 229.4 183.8)">SMBJ5.0CA</text>
<text x="152.8" y="189">D4</text>
<text x="221.6" y="189">D5</text>
<text x="160.2" y="194.6">5V</text>
<text x="229.1" y="194.6">5V</text>
</g>
<g font-size="1.2" fill="#000080">
<text x="198.2" y="109.9">Q2</text>
<text x="198.2" y="111.1">MMBT5401</text>
<text x="153.4" y="128.1">Q3</text>
<text x="153.4" y="129.5">5551</text>
<text x="187.8" y="128.1">Q4</text>
<text x="187.8" y="129.5">5551</text>
</g>
</svg>
